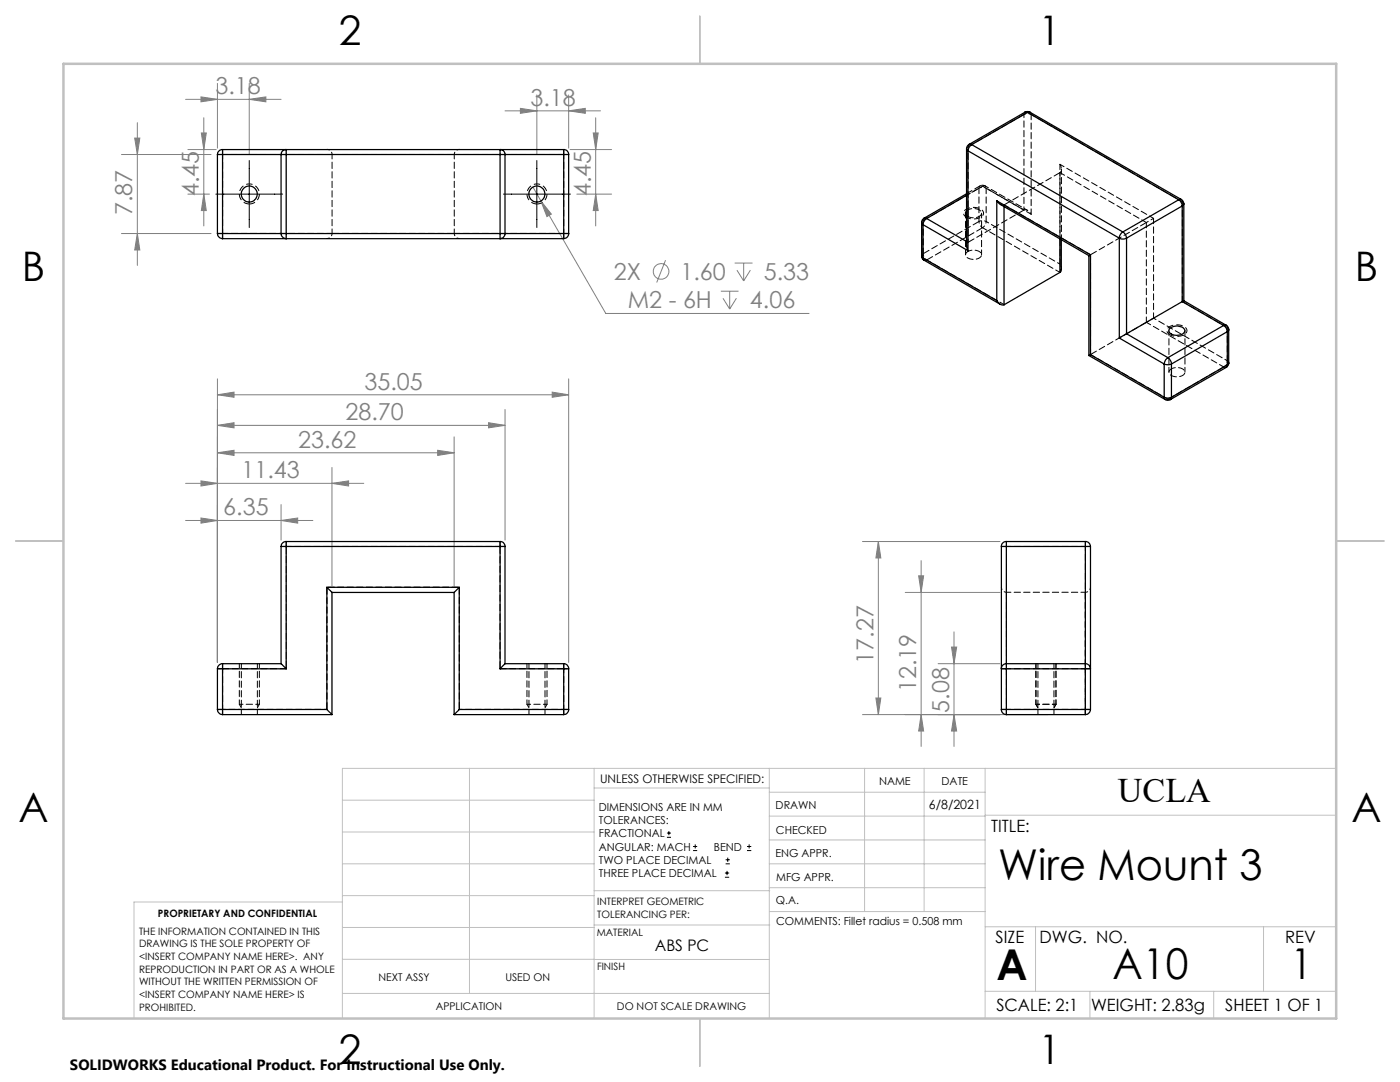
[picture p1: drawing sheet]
<svg xmlns="http://www.w3.org/2000/svg" width="279mm" height="216mm" viewBox="0 0 279 216" stroke-linecap="round" stroke-linejoin="round" font-family="sans-serif">
<g fill="none" stroke="#808080" stroke-width=".2">
<path d="M37 19.8h19.1M40.1 19.3l3.3 .5-3.3 .5zM43.4 16.7v12.9M49.7 19.8l3.4-.5v1zM49.7 16.7v14.1M107.1 18.9v11.9M113.5 18.9v10.7M24.2 30.8h17.9M26.9 27.6h1l-.5 3.2zM27.4 24.5v28.5M37.5 38.7h4.3M37.5 29.8h5.6"/>
<path d="M40.2 26.5h1l-.5 3.3zM40.7 38.7l.5 3.3h-1zM40.7 23.5v21.6M100.8 22.1h19M103.9 21.6l3.2 .5-3.2 .5zM106.4 37.3l1.5 2.8M113.5 22.1l3.3-.5v1zM113.8 29.8h8.3M115.1 38.7h7M118.4 26.5h1l-.5 3.3zM118.9 38.7l.5 3.3h-1zM118.9 23.5v21.6"/>
<path d="M24.2 46.6h17.9M27.4 46.6l.5 3.3h-1zM107.9 40.1l2.1 2.6-.9 .5zM107.9 40.1l13 22.4h40.6M132.8 51.9l-1.7 4.5M143.9 58.1h3.5M144.3 59.5l1.3 2.2M145.6 58.1v3.6M146.6 52.5h3.6M147 59.5l-1.4 2.2M147.1 53.9l1.3 2.2M148.4 52.5v3.6"/>
<path d="M149.8 53.9l-1.4 2.2M43.4 78.8l3.3-.6v1.1zM43.4 75.6v56.6M43.4 78.8h70.1M110.2 78.2l3.3 .6-3.3 .5zM113.5 75.6v56.6M37 96.4h35.6M40.1 96l3.3 .4-3.3 .6zM43.4 84.9l3.3-.6v1.1zM43.4 90.3l3.3-.4v1zM43.4 84.9h57.4M43.4 90.3h47.2"/>
<path d="M66.3 96.4l3.3-.4v1zM66.3 93.3v23.6M87.3 89.9l3.3 .4-3.3 .6zM90.6 87.2v29.7M97.5 84.3l3.3 .6-3.3 .5zM100.8 81.7v26.1M37 103.9h25.4M40.1 103.4l3.3 .5-3.3 .5zM56.1 103.9l3.3-.5v1zM56.1 100.7v7.1M172.1 108.1h27.5M175.3 108.1v34.5"/>
<path d="M175.3 108.1l.5 3.2h-1zM180.7 118.2h18.9M183.3 114.9h1l-.5 3.3zM183.8 111.9v37M174.8 139.3h1l-.5 3.3zM187.2 132.4h12.4M189.9 129.1h1l-.5 3.3zM190.4 126.1v22.8M172.1 142.6h37M183.8 142.6l.5 3.3h-1zM190.4 142.6l.5 3.3h-1z"/>
<circle cx="131.9" cy="54.2" r="1.56"/>
</g>
<g fill="none" stroke="#000" stroke-width=".2">
<path d="M43.1 38.7h13.3M49.7 32v13.4M100.5 38.7h13.3M107.1 32v13.4M133.1 167.1h.8M133.1 166.2h.8M133.5 165.8v.9M138.3 169.7h.8M138.3 168.9h.8M138.7 168.5v.8M144.7 175h.8M144.7 174.2h.8"/>
<path d="M144.8 172.4h.9M144.8 171.6h.9M145.1 173.8v.8M145.2 171.1v.9M149.1 169.7h.8M149.1 168.9h.8M149.5 168.5v.8"/>
</g>
<path d="M49.8 40.7a2 2 0 0 1-1.8-2.9 2 2 0 0 1 3.4-.2 2 2 0 0 1-1.4 3.1h-.2M107.2 40.7a2 2 0 0 1-1.8-2.9 2 2 0 0 1 3.4-.2 2 2 0 0 1-1.4 3.1h-.2" fill="none" stroke="#000" stroke-width=".2" stroke-dasharray="1.3 .6" stroke-dashoffset=".1" stroke-linecap="butt"/>
<path d="M192.9 43.4a.94 .94 0 0 1-.6-1.1 .94 .94 0 0 1 1-.8 2.35 2.35 0 0 1 3 .9 1.84 1.84 0 0 1-2.4 1.3l-1-.3M233.5 66.8a.94 .94 0 0 1-.6-1.1 .94 .94 0 0 1 1-.7 2.35 2.35 0 0 1 3 .9 1.84 1.84 0 0 1-2.4 1.2l-1-.3" fill="none" stroke="#000" stroke-width=".2" stroke-dasharray="1.3 .6" stroke-dashoffset=".4" stroke-linecap="butt"/>
<g fill="none" stroke="#c0c0c0" stroke-width=".2">
<path d="M68.3 159.7h50.3M93.7 153.3v44.9M118.6 153.3v49.9M118.6 157.2h34.9M153.5 153.3v49.9M153.5 158.1h43.1M172.5 153.3v28.6M184.4 153.3v28.6M196.6 153.3v49.9M266.7 153.3h-198.4v49.9M68.3 178.7h50.3M68.3 172.4h50.3"/>
<path d="M68.3 166h50.3M68.3 180h-41.6v23.2M118.6 177.7h35M153.5 167.6h43.1M153.5 162.8h43.1M153.5 172.4h43.1M153.5 177.1h43.1M196.6 162.7h70.1M68.3 198.2h85.2M68.3 191.4l85.2 .1M68.3 185.1h50.3M118.6 184.6h35"/>
<path d="M153.6 181.9h43M196.6 197.8h70.1M196.6 184.9h70.1M206.7 184.9v12.9M217.5 197.8v5.4M242.2 197.8v5.4M252.2 184.9v12.9"/>
</g>
<path d="M139.7 3.2v9.5M3.1 107.9h9.6M266.7 107.9h9.5M139.7 203.2v9.6" fill="none" stroke="#c0c0c0" stroke-width=".25"/>
<path d="M12.7 12.7h254v190.5h-254z" fill="none" stroke="#c0c0c0" stroke-width=".5"/>
<path d="M47.8 132.4v8.1M51.8 132.4v8.1M105.2 132.4v8.1M109.2 132.4v8.1M206.7 132.4v8.1M210.7 132.4v8.1M47.8 140.5l.4 .7M51.8 140.5l-.4 .7M105.2 140.5l.4 .7M109.2 140.5l-.4 .7M206.7 140.5l.4 .7M210.7 140.5l-.4 .7" fill="none" stroke="#000" stroke-width=".2" stroke-dasharray="1.3 .6" stroke-dashoffset=".4"/>
<path d="M47.8 140.5h4M105.2 140.5h4M206.7 140.5h4" fill="none" stroke="#000" stroke-width=".2" stroke-dasharray="1.3 .6" stroke-dashoffset=".5"/>
<g fill="#808080">
<path d="M43.4 84.9l3.3-.6v1.1zM97.5 84.3l3.3 .6-3.3 .5zM43.4 78.8l3.3-.6v1.1zM110.2 78.2l3.3 .6-3.3 .5zM40.1 19.3l3.3 .5-3.3 .5zM49.7 19.8l3.4-.5v1zM103.9 21.6l3.2 .5-3.2 .5zM113.5 22.1l3.3-.5v1zM107.9 40.1l1.2 3.1 .9-.5z"/>
<path d="M56.1 103.9l3.3-.5v1zM40.1 103.4l3.3 .5-3.3 .5z"/>
<path d="M27.4 46.6l.5 3.3h-1zM26.9 27.6h1l-.5 3.2zM118.9 38.7l.5 3.3h-1zM118.4 26.5h1l-.5 3.3zM190.4 142.6l.5 3.3h-1zM189.9 129.1h1l-.5 3.3zM183.8 142.6l.5 3.3h-1zM183.3 114.9h1l-.5 3.3zM174.8 139.3h1l-.5 3.3zM175.3 108.1l.5 3.2h-1z"/>
<path d="M40.2 26.5h1l-.5 3.3zM40.7 38.7l.5 3.3h-1z"/>
<path d="M40.1 96l3.3 .4-3.3 .6zM66.3 96.4l3.3-.4v1zM43.4 90.3l3.3-.4v1zM87.3 89.9l3.3 .4-3.3 .6z"/>
</g>
<g fill="none" stroke="#000" stroke-width=".25">
<path d="M43.4 30.8h1M43.4 30.8v15.8M44.4 29.8v1M44.4 29.8a1.02 1.02 0 0 0-1 1M44.4 30.8v15.8M44.4 29.8h68.1M44.4 30.8h11.7M56.1 30.8a.91 .91 0 0 1 1-.9v.9M56.1 30.8h1M56.1 30.8v15.8M57.1 30.8v15.8M57.1 30.8h42.7"/>
<path d="M99.8 30.8v-.9a.81 .81 0 0 1 1 .9M99.8 30.8h1M99.8 30.8v15.8M100.8 30.8v15.8M100.8 30.8h11.7M112.5 29.8v1M112.5 29.8a.96 .96 0 0 1 1 1M112.5 30.8h1M112.5 30.8v15.8M113.5 30.8v15.8M192.9 29.7v19.4l.3 .9M192.9 29.7l.3 .4"/>
<path d="M192.9 38.7l-8.5 4.8M192.9 39l-8 4.6M193.2 30.1v19.9M193.2 30.1l30.2 17.4M193.4 28.8l-.4 .4-.1 .5M193.4 28.8l.5 .1M193.9 28.9a1.52 1.52 0 0 0-.7 1.2M193.9 28.9l30.2 17.4M204.5 22.4l.4-.1 .7 .1M204.5 22.4h.6M204.5 22.4l-11.1 6.4M205.1 22.4l-11.2 6.5"/>
<path d="M205.1 22.4l30.1 17.5M205.6 22.4h-.5M205.6 22.4l30.1 17.4M235.2 39.9a1.6 1.6 0 0 1 .7 1.2M235.2 39.9l-11.1 6.4M235.7 39.8l.4 .4 .2 .5M235.7 39.8l-.5 .1M43.4 46.6h1M43.4 46.6a1.09 1.09 0 0 0 1 1M44.4 46.6v1M44.4 46.6h11.7M44.4 47.6h68.1"/>
<path d="M56.1 46.6h1M56.1 46.6a1.09 1.09 0 0 0 1 1v-1M57.1 46.6h42.7M99.8 46.6h1M99.8 46.6v1a.92 .92 0 0 0 1-1M100.8 46.6h11.7M112.5 46.6h1M112.5 46.6v1M113.5 46.6a1.02 1.02 0 0 1-1 1M183.9 51a.85 .85 0 0 0 .5 .9M183.9 44.4l.3 .4M183.9 51l.3 .5"/>
<path d="M183.9 44.4v6.6M184.2 51.5l.2 .4M184.2 51.5l14.7 8.5M184.2 44.8v6.7M184.2 44.8l9 5.2M184.4 43.5l-.4 .4-.1 .5M184.4 43.5l.5 .1M184.4 51.9l15.3 8.8M184.9 43.6a1.6 1.6 0 0 0-.7 1.2M184.9 43.6l8 4.6M192.9 42.1l-.2 .3 .2 .6M198.9 40.1l.8 .7 17.6 10.2"/>
<path d="M198.9 60a1.29 1.29 0 0 0 1.5 .8M198.9 40.1l18.7 10.7M198.9 40.1v19.9M200.4 41.2v19.6M211.5 54.4l-11.1 6.4M211.5 47.7v6.7M211.8 47.8v6l-.3 .6M217.3 51v19.9M217.6 50.8l-.3 .2M217.6 50.8v20M223.4 47.5a1.57 1.57 0 0 0 1.4 0M223.4 47.5v20"/>
<path d="M224.1 46.3a1.6 1.6 0 0 0-.7 1.2M224.1 46.3a1.52 1.52 0 0 1 .7 1.2M224.8 47.5v19.1M235.9 41.1l-11.1 6.4M235.9 41.1v19.1M236.3 40.7l-.4 .4M236.3 40.7v19.3M217.3 70.9l15.3 8.8M217.6 70.8l-.3 .1M217.6 70.8l14.7 8.5M223.4 67.5l8.9 5.1M224.8 66.6l-1.4 .9"/>
<path d="M224.8 66.6l8.3 4.8M232.3 72.6l.6 .2 .9-.2M232.3 79.3a1.57 1.57 0 0 0 1.5 0M232.3 79.3l.3 .4M232.3 72.6v6.7M232.6 79.7l.3 .2 .7-.2M233.1 71.4a1.65 1.65 0 0 0-.8 1.2M233.1 71.4a1.75 1.75 0 0 1 .7 1.2M233.5 65.5a2.06 2.06 0 0 1 3 .4 1.47 1.47 0 0 1-2 1 1.01 1.01 0 0 1-1.1-1.2zM233.8 79.3l-.2 .4M233.8 72.6v6.7M235.9 60.2l-11.1 6.4"/>
<path d="M235.9 60.2l8.3 4.7M236.3 60l-.4 .2M236.3 60l8.4 4.9M244.2 64.9a1.52 1.52 0 0 1 .7 1.3M244.2 64.9l-11.1 6.5M244.7 64.9l.4 .4 .1 .5M244.7 64.9h-.5M244.7 73.3l-11.1 6.4M244.9 72.8l-.2 .5M244.9 66.2l-11.1 6.4M244.9 66.2v6.6M244.9 72.8l-11.1 6.5"/>
<path d="M245.2 72.4l-.1 .4-.4 .5M245.2 65.8l-.3 .4M245.2 72.4l-.3 .4M245.2 65.8v6.6M56.1 109h1M56.1 109v23.4M57.1 108.1v.9M57.1 108.1a1.02 1.02 0 0 0-1 .9M57.1 108.1h42.7M57.1 109h42.7M57.1 109v24.5M65.2 117.2l1.1 1"/>
<path d="M65.2 117.2v24.4M65.2 117.2h26.5M66.3 118.2v24.4M66.3 118.2h24.3M90.6 118.2v24.4M91.7 117.2l-1.1 1M91.7 117.2v24.4M99.8 108.1v.9M99.8 109h1M99.8 108.1a.96 .96 0 0 1 1 .9M99.8 109v24.5M100.8 109v23.4"/>
<path d="M199.8 109h1M199.8 109v32.6M200.8 108.1v.9M200.8 108.1a.96 .96 0 0 0-1 .9M200.8 108.1h15.8M200.8 109h15.8M200.8 109v23.4M216.6 109h1M216.6 108.1v.9M216.6 108.1a1.02 1.02 0 0 1 1 .9M216.6 109v23.4M217.6 109v32.6"/>
<path d="M43.4 133.5h1M43.4 133.5v8.1M44.4 132.4v1.1M44.4 132.4a1.02 1.02 0 0 0-1 1.1M44.4 133.5h12.7M44.4 132.4h11.7M44.4 133.5v8.1M56.1 132.4l1 1.1M99.8 133.5h12.7M100.8 132.4l-1 1.1M100.8 132.4h11.7M112.5 132.4v1.1"/>
<path d="M112.5 133.5h1M112.5 132.4a.97 .97 0 0 1 1 1.1M112.5 133.5v8.1M113.5 133.5v8.1M200.8 132.4v1.1M200.8 132.4a.87 .87 0 0 0-.9 1.1h.9M200.8 133.5h15.8M200.8 132.4h15.8M200.8 133.5v8.1M216.6 132.4a.97 .97 0 0 1 1 1.1h-1M216.6 132.4v1.1M216.6 133.5v8.1"/>
<path d="M43.4 141.6a1.09 1.09 0 0 0 1 1M43.4 141.6h1M44.4 141.6v1M44.4 141.6h20.8M44.4 142.6h21.9M65.2 141.6l1.1 1M90.6 142.6h21.9M91.7 141.6l-1.1 1M91.7 141.6h20.8M112.5 141.6v1M112.5 141.6h1M113.5 141.6a1.02 1.02 0 0 1-1 1"/>
<path d="M199.8 141.6h1M199.8 141.6a1.02 1.02 0 0 0 1 1M200.8 141.6v1M200.8 141.6h15.8M200.8 142.6h15.8M216.6 141.6h1M216.6 141.6v1M217.6 141.6a1.09 1.09 0 0 1-1 1"/>
<circle cx="49.7" cy="38.7" r="1.59"/>
<circle cx="107.2" cy="38.7" r="1.6"/>
</g>
<g fill="none" stroke="#000" stroke-width=".2" stroke-dasharray="1.3 .6">
<path d="M193.2 29.3l-.3 .4M193.4 28.8l-.2 .5M195.6 37.1l-2.7 1.5M204.4 22.8l.2-.4M205.8 22.8l-.2-.4M183.9 44.4l.3-.4M183.9 51l.3-.4M184.4 51.9h.6M184.4 43.5l-.2 .5M192.9 43l.3 .2M192.9 48.2l.3 .1M200.4 40.9v.3"/>
<path d="M217.3 51l.3-.2M236 40.3l.3 .4M236 40.3l-.2-.5M217.3 70.9l.3-.2M232.6 79.7h.5M233.6 79.7h-.5M236 60.2l.3-.2M244.2 73.2l.5 .1M244.9 65.3l.3 .5M244.9 65.3l-.2-.4M244.9 72l.3 .4M44.4 133.4h12.7"/>
<path d="M99.8 133.4h12.7"/>
</g>
<g fill="none" stroke="#000" stroke-width=".2" stroke-dasharray="1.3 .6" stroke-dashoffset=".5">
<path d="M44.4 30.8v-1M44.4 30.8h-1M112.5 30.8h1M112.5 30.8v-1M195.4 37.6a.44 .44 0 0 1 .2-.5 .44 .44 0 0 1 .5 0M196.1 37.1a.44 .44 0 0 1 .5 0 .44 .44 0 0 1 .2 .5M196.6 37.1l-.5-.1-.5 .1M43.4 46.6h1M44.4 47.6v-1M112.5 47.6v-1M113.5 46.6h-1M205.1 42l-8.5-4.9"/>
<path d="M211.8 53.7l-.3-1M57.1 109v-1M57.1 109h-1M99.8 109v-1M99.8 109h1M200.9 108v1M200.9 109h-1M216.6 109v-1M217.6 109h-1M43.4 133.4h1M44.4 132.4v1M112.5 133.4v-1"/>
<path d="M112.5 133.4h1M199.9 133.4h1M200.9 132.4v1M216.6 133.4h1M216.6 133.4v-1M43.4 141.5h1M44.4 142.6v-1.1M112.5 141.5h1M112.5 142.6v-1.1M199.9 141.5h1M200.9 141.5v1.1M216.6 141.5h1"/>
<path d="M216.6 142.6v-1.1"/>
</g>
<g fill="none" stroke="#000" stroke-width=".2" stroke-dasharray="1.3 .6" stroke-dashoffset=".3">
<path d="M192.7 42.5v8.3M195.9 50.8v-8.3M196.1 45.4l15.4 9M211.8 47.8v-14M230.2 43.6l-18.7-10.8M200.4 60.8l-15.4-8.9M228.8 64.3l15.4 8.9M233.1 79.7l-15.5-9M233.3 66v8.3M236.5 74.3v-8.3M57.1 109h42.7M48.2 132.4v10.2"/>
<path d="M105.6 132.4v10.2M207.1 132.4v10.2M51.4 142.6v-10.2M108.8 142.6v-10.2M210.3 142.6v-10.2"/>
</g>
<g fill="none" stroke="#000" stroke-width=".2" stroke-dasharray="1.3 .6" stroke-dashoffset=".4">
<path d="M112.5 30.8v15.8M205.8 22.8l30.2 17.5M44.4 46.6v-15.8M66.3 46.6v-15.8M90.7 46.6v-15.8M193.2 50.2a.78 .78 0 0 0-.5 .9 .78 .78 0 0 0 .9 .6 1.88 1.88 0 0 0 2.3-.8 1.46 1.46 0 0 0-1.9-1l-.8 .3M193.2 48.3l-.3 .7M199.7 40.8l.7 .1M233.8 73.6a.78 .78 0 0 0-.5 .9 .78 .78 0 0 0 .9 .6 1.88 1.88 0 0 0 2.3-.7 1.46 1.46 0 0 0-2-1l-.7 .2M200.9 118.2h15.7M200.9 109h15.7M216.6 109v23.4"/>
<path d="M112.5 133.4v8.1M200.9 132.4v-23.4M200.9 133.4h15.7M216.6 133.4v8.1M44.4 141.5v-8.1M200.9 141.5v-8.1M216.6 141.5h-15.7"/>
</g>
<g fill="none" stroke="#000" stroke-width=".2" stroke-dasharray="1.3 .6" stroke-dashoffset="-.1">
<path d="M66.3 30.8h24.4M193.2 29.3l11.2-6.5M90.7 46.6h-24.4M184.2 44l11.2-6.4M185 51.9l11.1-6.5M193.2 48.3l11.2-6.4M195.4 44.2l-11.2 6.4M200.4 40.9l11.1-6.5M217.6 50.8l11.2-6.4M217.6 70.7l11.2-6.4M244.2 73.2l-11.1 6.5M65.3 117.2v24.3"/>
<path d="M99.8 109v24.4M200.9 118.2v24.4M216.6 118.2v24.4M57.1 133.4v-24.4M91.7 141.5v-24.3M200.9 142.6v-24.4M216.6 142.6v-24.4"/>
</g>
<g fill="none" stroke="#000" stroke-width=".2" stroke-dasharray="1.3 .6" stroke-dashoffset=".7">
<path d="M195.4 37.6a1.59 1.59 0 0 1 1.4 0M196.1 37.1l-3.2 1.9M205.8 22.8a1.59 1.59 0 0 0-1.4 0M184.2 50.6a1.59 1.59 0 0 0 .8 1.3M195.4 44.2a1.59 1.59 0 0 1 1.4 0M196.1 45.4a1.59 1.59 0 0 1-.7-1.2M196.1 45.4a1.59 1.59 0 0 0 .7-1.2M211.5 52.7l-14.7-8.5M211.5 47.6v-13.2M244.2 73.2a1.59 1.59 0 0 0 .7-1.2M244.9 72l-14.7-8.5M65.3 141.5h-20.9"/>
<path d="M112.5 141.5h-20.8"/>
</g>
<path d="M91.7 117.2h-26.4" fill="none" stroke="#000" stroke-width=".2" stroke-dasharray="1.3 .6" stroke-dashoffset="-.2"/>
<path d="M66.3 30.8a1.02 1.02 0 0 0-1-1M90.7 30.8a1.02 1.02 0 0 1 1-1M65.3 47.6a1.02 1.02 0 0 0 1-1M91.7 47.6a1.02 1.02 0 0 1-1-1M228.8 44.4l1.4-.8M228.8 64.3l1.4-.8M199.9 117.2a1.02 1.02 0 0 0 1 1M216.6 118.2a1.02 1.02 0 0 0 1-1" fill="none" stroke="#000" stroke-width=".2" stroke-dasharray="1.3 .6" stroke-dashoffset=".8"/>
<g fill="none" stroke="#000" stroke-width=".2" stroke-dasharray="1.3 .6" stroke-dashoffset=".2">
<path d="M44.4 30.8h21.9M90.7 30.8h21.8M195.4 37.6v6.6M196.8 37.6l9 5.1M211.5 34.4l17.3 10M211.5 32.8v19.9M66.3 46.6h-21.9M112.5 46.6h-21.8M184.2 50.6v-6.6M193.2 43.2a1.98 1.98 0 0 0 2.7-.6 1.54 1.54 0 0 0-2-1l-1 .5M196.8 44.2v-6.6M205.8 42.7v-19.9"/>
<path d="M217.6 50.8l-17.2-9.9M228.8 44.4v19.9M236 40.3v19.9M217.6 70.7v-19.9M230.2 63.5v-19.9M236 60.2l8.9 5.1M244.9 65.3v6.7"/>
</g>
<path d="M204.4 22.8v19.1M193.2 48.3v-19M204.4 41.9l-8.3-4.8" fill="none" stroke="#000" stroke-width=".2" stroke-dasharray="1.3 .6" stroke-dashoffset=".6"/>
<path d="M211.5 34.4a1.22 1.22 0 0 0 0-1.6M205.8 42.7a1.31 1.31 0 0 0-1.4-.8" fill="none" stroke="#000" stroke-width=".2" stroke-dasharray="1.3 .6" stroke-dashoffset=".9"/>
<g font-size="8.5">
<text x="199.2" y="175.5">Wire Mount 3</text>
<text x="198.9" y="195.5">A</text>
<text x="222" y="195.4">A10</text>
<text x="257.6" y="195.4">1</text>
</g>
<g font-size="8.1">
<text x="67.6" y="8.9">2</text>
<text x="207.3" y="8.9">1</text>
<text x="4.4" y="56.2">B</text>
<text x="270.4" y="56.2">B</text>
<text x="3.7" y="164.1">A</text>
<text x="269.7" y="164.1">A</text>
<text x="67.6" y="212.4">2</text>
<text x="207.3" y="212.4">1</text>
</g>
<text font-size="6.9" x="223.1" y="160.1">UCLA</text>
<g font-size="4.7" fill="#808080">
<text x="43" y="18.8">3.18</text>
<text x="105.9" y="21.1">3.18</text>
<text x="39.7" y="39.1" transform="rotate(-90 39.7 39.1)">4.45</text>
<text x="117.9" y="39.1" transform="rotate(-90 117.9 39.1)">4.45</text>
<text x="26.4" y="42.9" transform="rotate(-90 26.4 42.9)">7.87</text>
<text x="122.5" y="55.9">2X</text>
<text x="135.8" y="55.9">1.60</text>
<text x="152.4" y="55.9">5.33</text>
<text x="125.3" y="61.5">M2 - 6H</text>
<text x="149.7" y="61.5">4.06</text>
<text x="72.7" y="77.7">35.05</text>
<text x="69" y="83.8">28.70</text>
<text x="59.5" y="89.3">23.62</text>
<text x="48.2" y="95.4">11.43</text>
<text x="44.6" y="102.8">6.35</text>
<text x="174.3" y="132.5" transform="rotate(-90 174.3 132.5)">17.27</text>
<text x="182.8" y="138.1" transform="rotate(-90 182.8 138.1)">12.19</text>
<text x="189.4" y="142.2" transform="rotate(-90 189.4 142.2)">5.08</text>
</g>
<g font-size="3.4">
<text x="197.8" y="166">TITLE:</text>
<text x="198.7" y="188.1">SIZE</text>
<text x="207.5" y="188.1">DWG. NO.</text>
<text x="256.5" y="188.2">REV</text>
<text x="198.8" y="201.7">SCALE: 2:1</text>
<text x="217.7" y="201.8">WEIGHT: 2.83g</text>
<text x="244.5" y="201.7">SHEET 1 OF 1</text>
</g>
<text font-size="3.2" x="130.7" y="189.8">ABS PC</text>
<text font-size="3" x="14" y="213.5">SOLIDWORKS Educational Product. For Instructional Use Only.</text>
<text font-size="2.5" x="185.4" y="161.4">6/8/2021</text>
<text font-size="2.4" x="119.8" y="156.2">UNLESS OTHERWISE SPECIFIED:</text>
<g font-size="2.2">
<text x="119.5" y="161.8">DIMENSIONS ARE IN MM</text>
<text x="154.8" y="161.4">DRAWN</text>
<text x="175.4" y="156.6">NAME</text>
<text x="187.9" y="156.7">DATE</text>
<text x="119.5" y="164.4">TOLERANCES:</text>
<text x="119.5" y="167.1">FRACTIONAL</text>
<text x="154.9" y="166.3">CHECKED</text>
<text x="119.5" y="169.7">ANGULAR: MACH</text>
<text x="119.5" y="172.4">TWO PLACE DECIMAL</text>
<text x="142.5" y="169.7">BEND</text>
<text x="154.8" y="171">ENG APPR.</text>
<text x="119.5" y="175">THREE PLACE DECIMAL</text>
<text x="154.9" y="175.7">MFG APPR.</text>
<text x="154.9" y="180.4">Q.A.</text>
<text x="154.9" y="184.6">COMMENTS: Fillet radius = 0.508 mm</text>
</g>
<g font-size="2.1">
<text x="75.5" y="195.7">NEXT ASSY</text>
<text x="100.9" y="195.7">USED ON</text>
<text x="86.9" y="201.5">APPLICATION</text>
<text x="123.1" y="201.6">DO NOT SCALE DRAWING</text>
</g>
<g font-size="2">
<text x="31.5" y="182.9">PROPRIETARY AND CONFIDENTIAL</text>
<text x="119.2" y="180.6">INTERPRET GEOMETRIC</text>
<text x="119.2" y="183.1">TOLERANCING PER:</text>
<text x="27.8" y="186.5">THE INFORMATION CONTAINED IN THIS</text>
<text x="27.8" y="189">DRAWING IS THE SOLE PROPERTY OF</text>
<text x="27.8" y="191.6">&lt;INSERT COMPANY NAME HERE&gt;. ANY</text>
<text x="119.1" y="186.7">MATERIAL</text>
<text x="27.8" y="194.1">REPRODUCTION IN PART OR AS A WHOLE</text>
<text x="27.8" y="196.6">WITHOUT THE WRITTEN PERMISSION OF</text>
<text x="119.1" y="193.5">FINISH</text>
<text x="27.8" y="199.1">&lt;INSERT COMPANY NAME HERE&gt; IS</text>
<text x="27.8" y="201.7">PROHIBITED.</text>
</g>
</svg>
